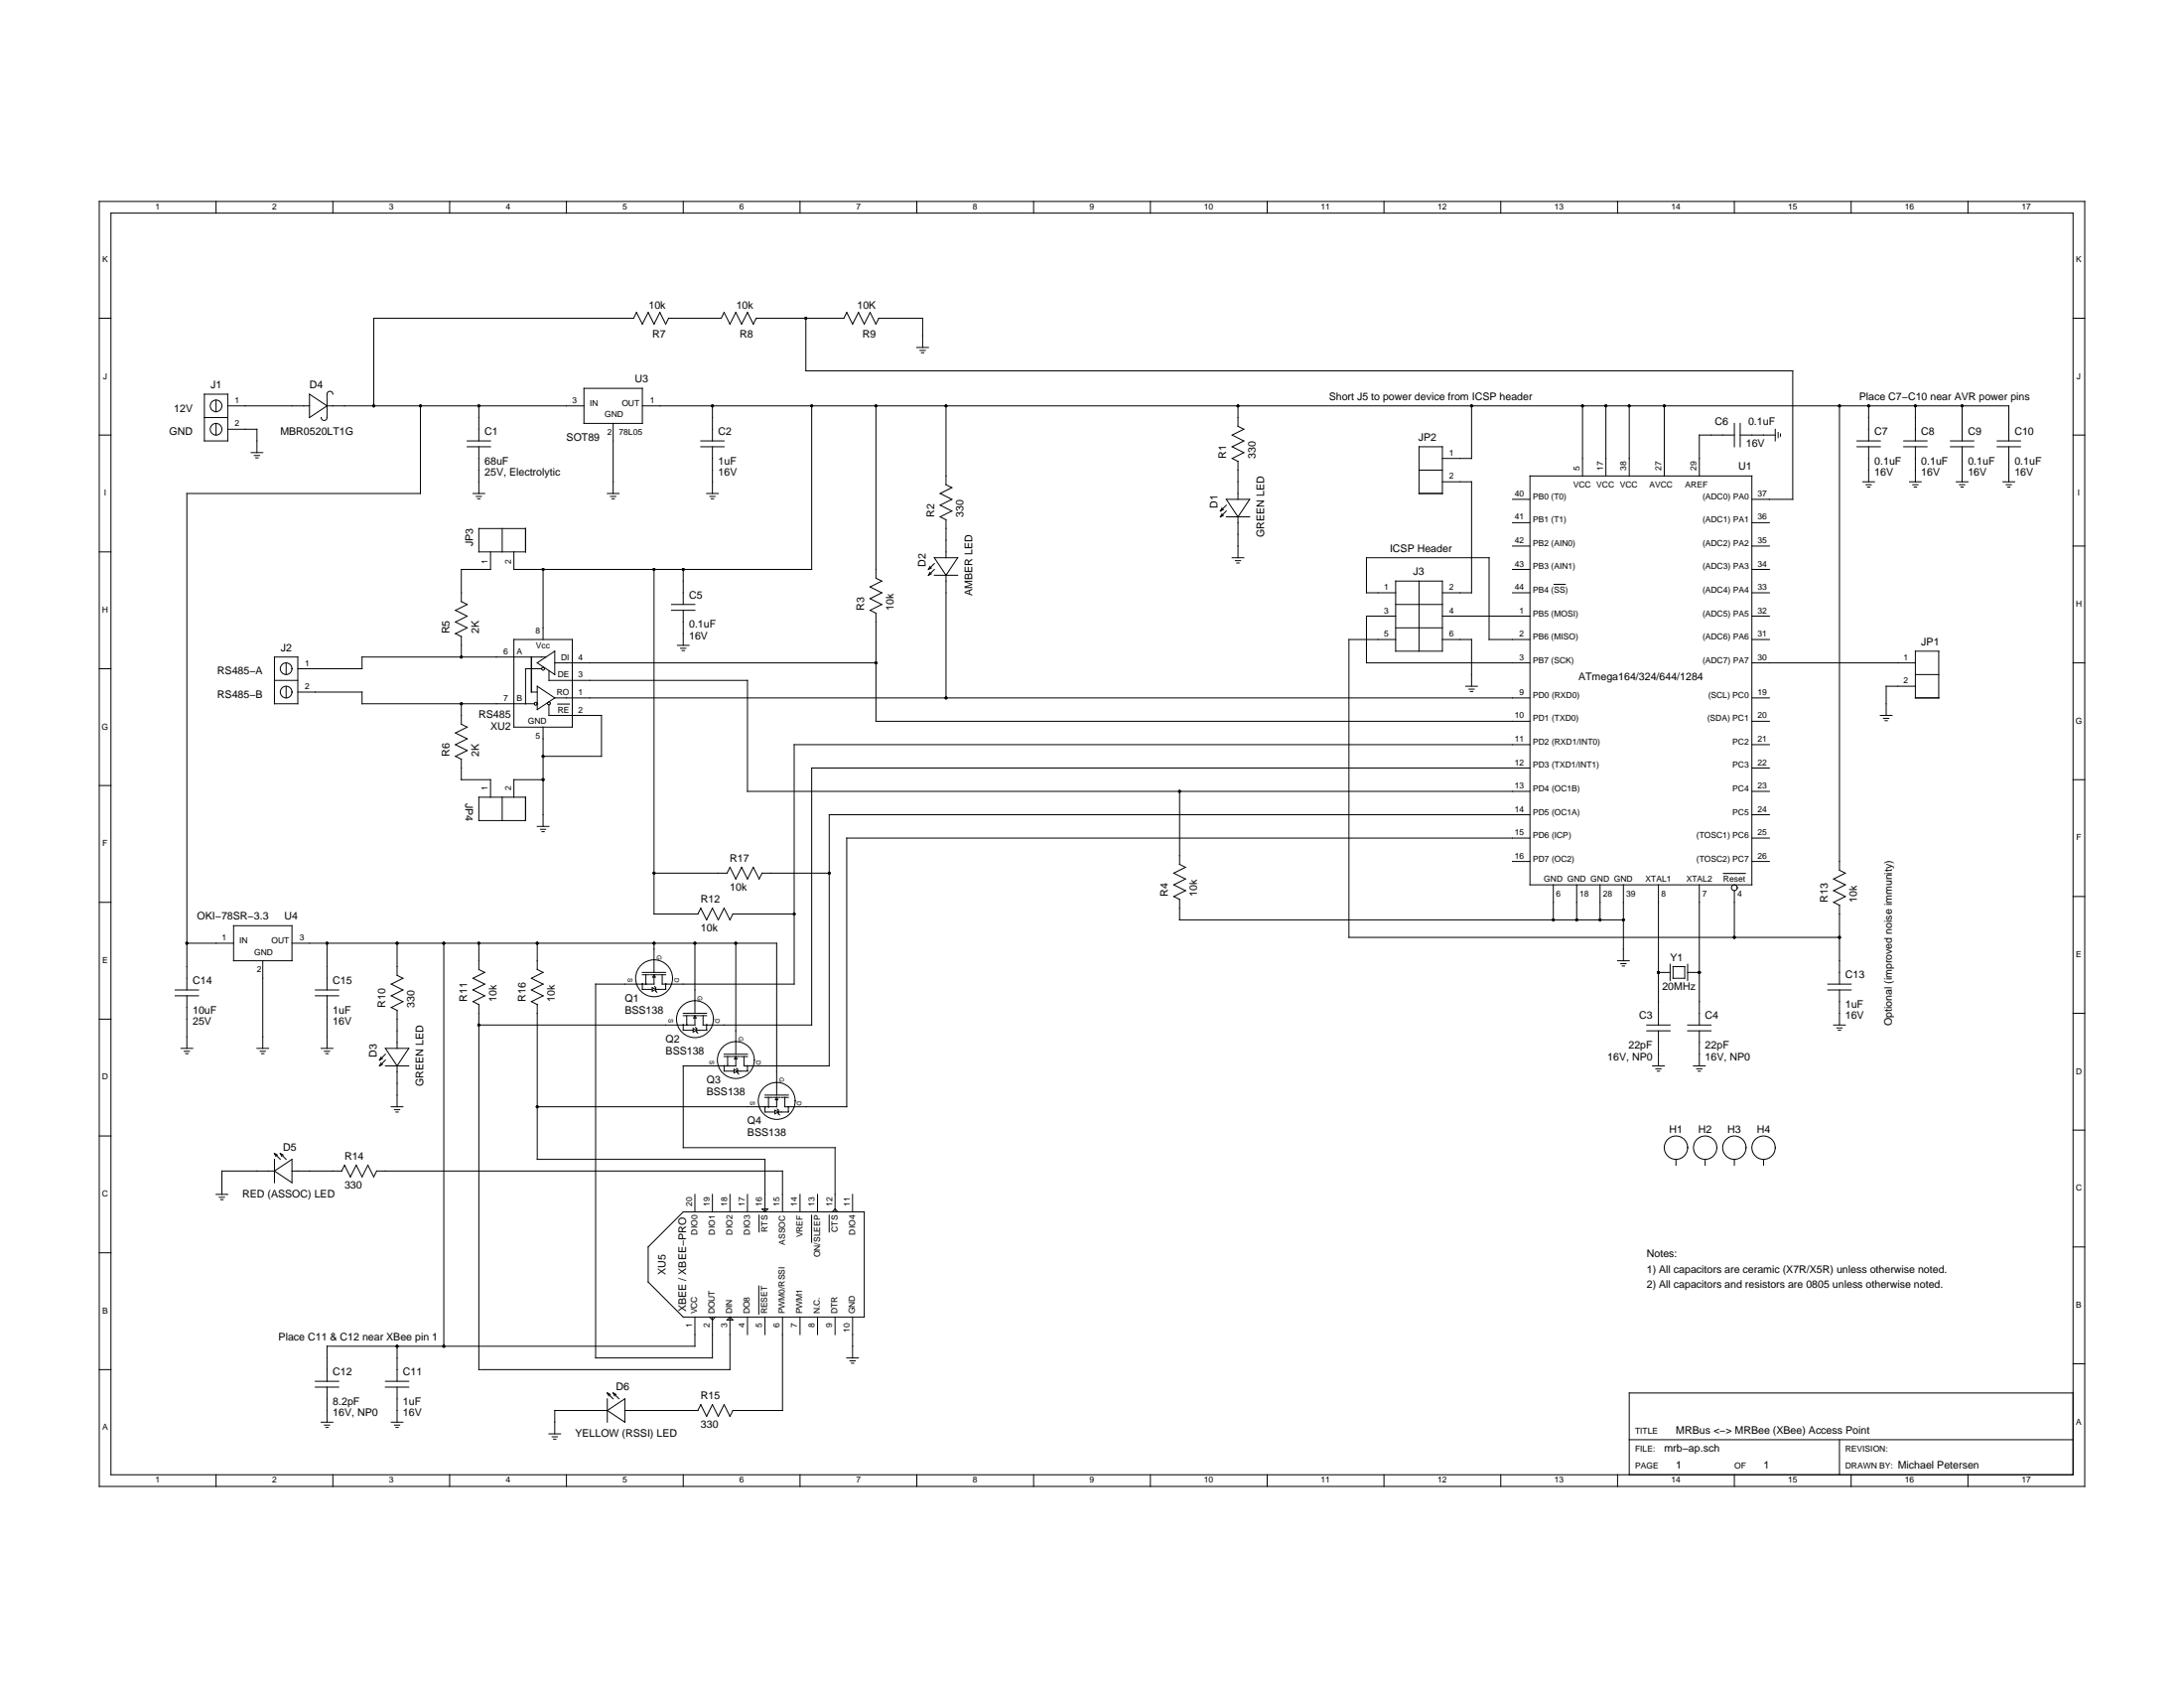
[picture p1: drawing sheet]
<svg xmlns="http://www.w3.org/2000/svg" width="279mm" height="216mm" viewBox="0 0 279 216" stroke-linecap="round" stroke-linejoin="round" font-family="sans-serif">
<g fill="none" stroke="#000" stroke-width=".13">
<path d="M12.7 25.8h254v164.3h-254zM14.2 27.3h251v161.3h-251zM27.6 25.8v1.5M42.6 25.8v1.5M57.5 25.8v1.5M72.5 25.8v1.5M87.4 25.8v1.5M102.3 25.8v1.5M117.3 25.8v1.5M132.2 25.8v1.5M147.2 25.8v1.5M162.1 25.8v1.5"/>
<path d="M177.1 25.8v1.5M192 25.8v1.5M206.9 25.8v1.5M221.9 25.8v1.5M236.8 25.8v1.5M251.8 25.8v1.5M12.7 40.7h1.5M12.7 55.6h1.5M26.1 50.4h3v6h-3zM26.1 53.4h3M27.6 51.2v1.5M27.6 54.2v1.4"/>
<path d="M29.1 51.9h10.5M29.1 54.9h3.8v3M32.1 57.9h1.5M32.5 58.3h.7M32.7 58.6h.3M39.6 50.4l2.2 1.5-2.2 1.5zM41.8 51.9h32.9M42.6 50.4a.37 .37 0 0 0-.4-.4 .37 .37 0 0 0-.4 .4v3a.37 .37 0 0 1-.3 .4 .37 .37 0 0 1-.4-.4M53.8 51.9v11.2h-29.9v63.5M59.8 56.4h3M59.8 57.1h3M61.3 51.9v4.5"/>
<path d="M61.3 57.1v6M74.7 49.7h7.5v4.5h-7.5zM78.4 54.2v8.9M82.2 51.9h174.8v4.5M89.6 56.4h3M89.6 57.1h3M91.1 51.9v4.5M91.1 57.1v6M103.1 40.7v6.7h126.2v16.5h-5.2M103.8 51.9v20.9h-38.1v-2.2M112.1 51.9v22.1l.7 .3-1.5 .8 1.5 .7-1.5 .8 1.5 .7-1.5 .8M117.3 44.4h1.5"/>
<path d="M117.7 44.8h.7M117.9 45.1h.3M118 44.4v-3.7h-5.6l-.3 .8-.8-1.5-.7 1.5-.8-1.5-.7 1.5-.8-1.5-.3 .7h-11.3l-.3 .8-.8-1.5-.7 1.5-.8-1.5-.7 1.5-.8-1.5-.3 .7h-6.8l-.3 .8-.8-1.5-.7 1.5-.8-1.5-.7 1.5-.8-1.5-.3 .7h-33.3v11.2M121 51.9v10.1l.8 .4-1.5 .7 1.5 .8-1.5 .7 1.5 .8-1.5 .7 .7 .4M158.4 51.9v2.6l.7 .4-1.5 .7 1.5 .8-1.5 .7 1.5 .8-1.5 .7 .8 .4M158.4 59v4.9M181.5 57.1h3v6h-3zM188.3 51.9v6.7h-3.8M202.5 51.9v9M205.4 51.9v9M208.4 51.9v9M212.9 51.9v9"/>
<path d="M221.9 54.2v2.9M221.9 55.6h-4.5v5.3M222.6 55.6h4.5M222.6 54.2v2.9M227.1 54.9v1.5M227.5 55.3v.7M227.8 55.5v.3M235.3 51.9v59.4l.8 .4-1.5 .7 1.5 .8-1.5 .7 1.5 .8-1.5 .7 .7 .4M237.6 56.4h3M237.6 57.1h3M239.1 51.9v4.5M239.1 57.1v4.5"/>
<path d="M243.5 56.4h3M243.5 57.1h3M245 51.9v4.5M245 57.1v4.5M249.5 56.4h3M249.5 57.1h3M251 51.9v4.5M251 57.1v4.5M255.5 56.4h3M255.5 57.1h3M257 57.1v4.5M265.2 40.7h1.5"/>
<path d="M265.2 55.6h1.5M12.7 70.6h1.5M60.5 63.1h1.5M60.9 63.5h.7M61.1 63.8h.3M61.3 67.6h5.9v3h-5.9zM62.8 70.6v2.2h-3.8v4.1l.8 .4-1.5 .8 1.5 .7-1.5 .8 1.5 .7-1.5 .7M64.2 67.6v3M69.5 72.8v9M77.7 63.1h1.5M78.1 63.5h.7M78.3 63.8h.3"/>
<path d="M83.7 72.8v44.1h5.6l.4-.7 .7 1.5 .7-1.5 .8 1.5 .7-1.5 .8 1.5 .4-.8h7.8M85.9 77.3h3M85.9 78.1h3M87.4 72.8v4.5M87.4 78.1v4.4M90.4 63.1h1.5M90.8 63.5h.7M91 63.8h.3M111.3 78.1l.8 .3v13.9h83.6M119 73.2l-.2 .4M119 72.5l-.2 .3M119.2 73.4l-.4 .2"/>
<path d="M119.2 72.6l-.4 .2M119.5 71.3h3l-1.5 2.3zM119.5 73.6h3M119.5 72.1l-.7 .7M119.5 72.8l-.7 .8M121 66.5v4.8M121 73.6v15.7M156.3 65.7l-.2 .4M156.3 65l-.2 .4M156.5 65.9l-.4 .2M156.5 65.2l-.4 .2M156.9 63.9h3l-1.5 2.2z"/>
<path d="M156.9 66.1h3M156.9 64.6l-.8 .8M156.9 65.4l-.8 .7M157.6 71.3h1.5M158 71.7h.7M158.2 72h.3M158.4 66.1v5.2M178.5 78.8h-3.7v6h20.9M178.5 75.8h-3.7v-4.5h15.7v10.5h5.2M178.5 74.3h6v9h-6zM178.5 77.3h6M181.5 74.3v9"/>
<path d="M181.5 60.1h3M184.5 78.8h11.2M184.5 61.6h3.8v14.2h-3.8M193.5 75.8h2.2M193.5 72.8h2.2M193.5 69.8h2.2M193.5 66.9h2.2M193.5 63.9h2.2M195.7 60.9h28.4v52.3h-28.4zM198.8 74.7h1.4M224.1 78.8h2.3M224.1 75.8h2.3"/>
<path d="M224.1 72.8h2.3M224.1 69.8h2.3M224.1 66.9h2.3M238.3 61.6h1.5M238.7 62h.7M238.9 62.3h.3M244.3 61.6h1.5M244.7 62h.7M244.9 62.3h.3M250.3 61.6h1.5M250.7 62h.6M250.9 62.3h.3"/>
<path d="M256.2 61.6h1.5M256.7 62h.6M256.8 62.3h.3M265.2 69.8h1.5M12.7 85.5h1.5M35.1 84h3v6h-3zM35.1 87h3M36.6 84.8v1.5M36.6 87.8v1.5M38.1 88.5h8.2v1.5h22.1M58.3 81l.7 .4v2.6M59 90v2.6l.8 .4-1.5 .7 1.5 .8-1.5 .7 1.5 .8-1.5 .7 .7 .4"/>
<path d="M59 97.1v2.6h3.8v2.3M65.7 81.8h7.5v11.2h-7.5zM68 84v4.5h.7M68.7 84.8l2.3-1.5v3zM68.7 87.8l2.3 1.5-2.3 1.5zM69.3 85.5h-2.1v4.5M69.5 99.7h-3.8v2.3M69.5 93v12.7M69.9 84h-23.6v1.5h-8.2M70.2 90.1v1.4h6.7v5.2h-7.4M70.2 85.8v1.2h25.4v14.2h100.1M71 84.8h41.1"/>
<path d="M71 89.3h124.7M71.3 90.1h1.5M86.7 82.5h1.5M87.1 82.9h.6M87.3 83.2h.3M178.5 81.8h-5.9v38.1h62.7M178.5 80.3h6M184.5 81.8h3.8v6M187.5 87.8h1.5M187.9 88.1h.7M188.1 88.4h.3M195.7 98.2h-91.9v32.9h-13.9v-1.2"/>
<path d="M195.7 95.2h-94.1v30.7h-16.9v-1.2M224.1 84.8h20.9M224.1 89.3h2.3M224.1 81.8h2.3M224.1 98.2h2.3M224.1 95.2h2.3M224.1 92.3h2.3M240.6 91.5h1.4M241 91.9h.6M241.2 92.2h.2M245 83.3h3v6h-3zM245 87.8h-3.7v3.7"/>
<path d="M245 86.3h3M265.2 84.8h1.5M265.2 99.7h1.5M12.7 100.5h1.5M12.7 115.4h1.5M29.9 118.4h7.5v4.5h-7.5zM61.3 102h5.9v3h-5.9zM64.2 102v3M68.7 105.7h1.5M69.1 106.1h.7M69.3 106.4h.3M83.7 111.7h9.3"/>
<path d="M93 111.7l.4-.8 .7 1.5 .8-1.5 .7 1.5 .8-1.5 .7 1.5 .4-.7h8.6M150.2 114.7l.7 .3v2.7h56.8M150.9 101.2v9.4l.8 .3-1.5 .8 1.5 .7-1.5 .8 1.5 .7-1.5 .8M193.5 110.2h2.2M195.7 107.2h-87.4v34.4h-7.9v-1.2M195.7 104.2h-89.6v32.1h-10.9v-1.2M198.7 113.2v4.5M201.7 113.2v4.5M204.7 113.2v4.5M207.7 113.2v9.7M212.2 113.2v17.9M217.4 113.2v17.9"/>
<path d="M220.5 111.7h2.8M221.9 113.9v6M224.1 110.2h2.3M224.1 107.2h2.3M224.1 104.2h2.3M224.1 101.2h2.3M235.3 115.8v10.1M265.2 114.7h1.5M12.7 130.4h1.5M22.4 126.6h3M22.4 127.4h3M23.2 134.1h1.5"/>
<path d="M23.6 134.5h.6M23.8 134.8h.3M23.9 127.4v6.7M23.9 120.6h6M32.9 134.1h1.5M33.3 134.5h.7M33.5 134.8h.3M33.6 122.9v11.2M37.4 120.6h62v19.5M40.3 126.6h3M40.3 127.4h3M41.1 134.1h1.5"/>
<path d="M41.5 134.5h.7M41.7 134.8h.3M41.8 120.6v6M41.8 127.4v6.7M48.7 136l-.1 .3M48.7 135.2l-.1 .4M48.9 136.1l-.3 .2M48.9 135.4l-.3 .2M49.3 136.3h3M49.3 134.1h3l-1.5 2.2zM49.3 134.8l-.7 .8M49.3 135.6l-.7 .7"/>
<path d="M50.1 128.9l.7 .3v4.9M50.8 120.6v4.2l.7 .3-1.4 .8 1.4 .7-1.4 .8 1.4 .7-1.4 .8M50.8 136.3v5.3M56.8 120.6v51.6M61.3 120.6v3.4l.7 .4-1.5 .7 1.5 .8-1.5 .7 1.5 .8-1.5 .7 .8 .4M61.3 128.5v46.7h32.1v-6.7M68.7 120.6v3.4l.8 .4-1.5 .7 1.5 .8-1.5 .7 1.5 .8-1.5 .7 .7 .4M68.7 128.5v19.8h29.2v6.7M82.2 124.4h3M82.2 124.7h.9M82.2 125.9v.6h1.2M82.6 124.7v1.2"/>
<path d="M83.2 124.7h.9M83.4 126.3l.5 .2-.5 .3zM83.7 120.6v3.8M83.7 125v.9h-7.5v47.8h14.9v-5.2M83.7 124.7l.1 .3h-.3zM83.7 126.2l.2 .1v.5l.1 .1M84.3 124.7h.9M85.2 125.9v.6h-1.3M87.4 131.1v.7h1.3M87.4 129.6h3M87.4 129.9h.9M87.9 129.9v1.2"/>
<path d="M88.5 129.9h.8M88.7 131.5l.4 .3-.4 .2zM88.9 130.2v.9h-27.6M88.9 120.6v9M88.9 129.9l.1 .3h-.2zM89 131.4l.1 .1v.5l.2 .1M89.5 129.9h.9M90.4 131.1v.7h-1.3M92.6 136.3v.7h1.3M92.6 134.8h3M92.6 135.1h.9M93.1 135.1v1.2"/>
<path d="M93.7 135.1h.9M93.9 136.8l.5 .2-.5 .2zM94.1 135.4v.9h-6.7v10.5h19.4v8.2M94.1 120.6v14.2M94.1 135.1l.2 .3h-.3zM94.2 136.6l.2 .2v.4l.1 .2M94.7 135.1h.9M95.6 136.3v.7h-1.2M206.9 122.9h1.5M207.3 123.3h.7M207.5 123.6h.3M210.7 131.1h3"/>
<path d="M210.7 131.8h3M211.4 136.3h1.5M211.8 136.7h.7M212 137h.3M212.2 131.8v4.5M212.2 124.4h1.5M213.7 123.3v2.1M214 123.6h1.5v1.5h-1.5zM215.9 124.4h1.5M215.9 123.3v2.1M215.9 131.1h3M215.9 131.8h3"/>
<path d="M216.6 136.3h1.5M217.1 136.7h.6M217.2 137h.3M217.4 131.8v4.5M233.8 125.9h3M233.8 126.6h3M234.6 131.1h1.5M235 131.5h.7M235.2 131.8h.3M235.3 126.6v4.5M265.2 129.6h1.5M12.7 145.3h1.5"/>
<path d="M27.6 152.8h1.5M28.1 153.1h.6M28.2 153.4h.3M35.1 149.8h-6.7v3M35.1 149.8l2.3-1.5v3zM35.1 148.3v3M35.1 147.5l.8 .8M35.1 147.5l.2 .4M35.1 147.5l.4 .2M35.9 147.5l.7 .8M35.9 147.5l.1 .4M35.9 147.5l.3 .2"/>
<path d="M37.4 149.8h6.3M43.7 149.8l.4-.8 .7 1.5 .8-1.5 .7 1.5 .8-1.5 .7 1.5 .4-.7h51.9v5.2M50.1 141.6h1.4M50.5 141.9h.6M50.7 142.2h.2M87.4 155h23.2v13.5h-23.2l-4.5-4.5v-4.5zM88.9 152.8v2.2M91.1 152.8v2.2M93.4 152.8v2.2M95.6 152.8v2.2M97.1 155.4v2.2M97.5 154.6h.7l-.3 .4z"/>
<path d="M97.9 141.6v.6h1.2M97.9 140.1h3M97.9 140.4h.9M98.3 140.4v1.2M98.9 140.4h.9M99.1 142l.5 .2-.5 .3zM99.4 140.7v.9h-30.7M99.4 140.4l.1 .3h-.3zM99.4 141.9l.2 .1v.5l.1 .1M100 140.4h.9M100.9 141.6v.6h-1.3M102.3 152.8v2.2"/>
<path d="M103.8 155.4v3.5M104.6 152.8v2.2M106.1 155.4v2.2M106.5 155l.3-.4 .4 .4M109.1 152.8v2.2M214.4 148.3v.7M218.1 148.3v.7M221.9 148.3v.7M225.6 148.3v.7M265.2 144.5h1.5M265.2 159.5h1.5M12.7 175.2h1.5"/>
<path d="M12.7 160.2h1.5M40.3 176.7h3M40.3 177.4h3M41.8 177.4v4.5M49.3 176.7h3M49.3 177.4h3M50.8 172.2v4.5M50.8 177.4v4.5M77.7 178.9v3M77.7 178.2l.7 .7M77.7 178.2l.2 .3M77.7 178.2l.4 .2"/>
<path d="M78.4 178.2l.8 .7M78.4 178.2l.2 .3M78.4 178.2l.4 .2M88.9 168.5v3.7h-47.1v4.5M90.8 168.5l.3 .3 .4-.3M93 168.8l.4-.3 .4 .3zM95.6 168.5v2.2M97.1 164.5v3.6M97.9 168.5v2.2M100.1 168.5v11.9h-6.3l-.4 .8-.8-1.5-.7 1.5-.8-1.5-.7 1.5-.8-1.5-.3 .7h-9.4M102.3 168.5v2.2M104.6 168.5v2.2"/>
<path d="M106.8 168.5v2.2M108.3 173.7h1.5M108.7 174.1h.7M108.9 174.4h.3M109.1 168.5v5.2M265.2 178.2h-56.8v10.4M265.2 174.4h1.5M27.6 188.6v1.5M41.1 181.9h1.5M41.5 182.3h.7M41.7 182.6h.3M42.6 188.6v1.5"/>
<path d="M50.1 181.9h1.4M50.5 182.3h.6M50.7 182.6h.2M57.5 188.6v1.5M70.2 183.4h1.5M70.6 183.8h.7M70.8 184.1h.3M72.5 188.6v1.5M77.7 180.4h-6.7v3M77.7 180.4l2.2-1.5v3zM87.4 188.6v1.5M102.3 188.6v1.5"/>
<path d="M117.3 188.6v1.5M132.2 188.6v1.5M147.2 188.6v1.5M162.1 188.6v1.5M177.1 188.6v1.5M192 188.6v1.5M206.9 188.6v1.5M208.4 184.1h56.8M221.9 188.6v1.5M235.3 184.1v4.5M236.8 188.6v1.5M251.8 188.6v1.5"/>
<circle cx="27.6" cy="51.9" r=".75"/>
<circle cx="27.6" cy="54.9" r=".75"/>
<circle cx="36.6" cy="85.5" r=".75"/>
<circle cx="36.6" cy="88.5" r=".75"/>
<circle cx="68.5" cy="90" r=".19"/>
<circle cx="69.5" cy="85.5" r=".19"/>
<circle cx="70.2" cy="90" r=".19"/>
<circle cx="221.9" cy="113.5" r=".37"/>
<circle cx="82.2" cy="125.9" r=".04"/>
<circle cx="82.6" cy="125.9" r=".04"/>
<circle cx="83.7" cy="125.1" r="2.36"/>
<circle cx="85.2" cy="125.9" r=".04"/>
<circle cx="87.4" cy="131.1" r=".04"/>
<circle cx="87.9" cy="131.1" r=".04"/>
<circle cx="88.9" cy="130.4" r="2.36"/>
<circle cx="90.4" cy="131.1" r=".04"/>
<circle cx="92.6" cy="136.3" r=".04"/>
<circle cx="93.1" cy="136.3" r=".04"/>
<circle cx="94.1" cy="135.6" r="2.36"/>
<circle cx="95.6" cy="136.3" r=".04"/>
<circle cx="97.9" cy="141.6" r=".04"/>
<circle cx="98.3" cy="141.6" r=".04"/>
<circle cx="99.4" cy="140.8" r="2.36"/>
<circle cx="100.9" cy="141.6" r=".04"/>
<circle cx="214.4" cy="146.8" r="1.49"/>
<circle cx="218.1" cy="146.8" r="1.49"/>
<circle cx="221.9" cy="146.8" r="1.49"/>
<circle cx="225.6" cy="146.8" r="1.49"/>
</g>
<g fill="#000">
<circle cx="47.8" cy="51.9" r=".19"/>
<circle cx="53.8" cy="51.9" r=".19"/>
<circle cx="61.3" cy="51.9" r=".19"/>
<circle cx="91.1" cy="51.9" r=".19"/>
<circle cx="103.1" cy="40.7" r=".19"/>
<circle cx="103.8" cy="51.9" r=".19"/>
<circle cx="112.1" cy="51.9" r=".19"/>
<circle cx="121" cy="51.9" r=".19"/>
<circle cx="158.4" cy="51.9" r=".19"/>
<circle cx="188.3" cy="51.9" r=".19"/>
<circle cx="202.5" cy="51.9" r=".19"/>
<circle cx="205.4" cy="51.9" r=".19"/>
<circle cx="208.4" cy="51.9" r=".19"/>
<circle cx="212.9" cy="51.9" r=".19"/>
<circle cx="235.3" cy="51.9" r=".19"/>
<circle cx="239.1" cy="51.9" r=".19"/>
<circle cx="245" cy="51.9" r=".19"/>
<circle cx="251" cy="51.9" r=".19"/>
<circle cx="69.5" cy="72.8" r=".19"/>
<circle cx="83.7" cy="72.8" r=".19"/>
<circle cx="87.4" cy="72.8" r=".19"/>
<circle cx="59" cy="90" r=".19"/>
<circle cx="59" cy="84" r=".19"/>
<circle cx="69.5" cy="96.7" r=".19"/>
<circle cx="69.5" cy="99.7" r=".19"/>
<circle cx="112.1" cy="84.8" r=".19"/>
<circle cx="121" cy="89.3" r=".19"/>
<circle cx="83.7" cy="111.7" r=".19"/>
<circle cx="101.6" cy="116.9" r=".19"/>
<circle cx="106.1" cy="111.7" r=".19"/>
<circle cx="150.9" cy="101.2" r=".19"/>
<circle cx="198.7" cy="117.7" r=".19"/>
<circle cx="201.7" cy="117.7" r=".19"/>
<circle cx="204.7" cy="117.7" r=".19"/>
<circle cx="207.7" cy="117.7" r=".19"/>
<circle cx="221.9" cy="119.9" r=".19"/>
<circle cx="235.3" cy="119.9" r=".19"/>
<circle cx="23.9" cy="120.6" r=".19"/>
<circle cx="41.8" cy="120.6" r=".19"/>
<circle cx="50.8" cy="120.6" r=".19"/>
<circle cx="56.8" cy="120.6" r=".19"/>
<circle cx="61.3" cy="120.6" r=".19"/>
<circle cx="61.3" cy="131.1" r=".19"/>
<circle cx="68.7" cy="120.6" r=".19"/>
<circle cx="82.2" cy="125.9" r=".04"/>
<circle cx="82.6" cy="125.9" r=".04"/>
<circle cx="83.7" cy="120.6" r=".19"/>
<circle cx="85.2" cy="125.9" r=".04"/>
<circle cx="87.4" cy="131.1" r=".04"/>
<circle cx="87.9" cy="131.1" r=".04"/>
<circle cx="88.9" cy="120.6" r=".19"/>
<circle cx="90.4" cy="131.1" r=".04"/>
<circle cx="92.6" cy="136.3" r=".04"/>
<circle cx="93.1" cy="136.3" r=".04"/>
<circle cx="94.1" cy="120.6" r=".19"/>
<circle cx="95.6" cy="136.3" r=".04"/>
<circle cx="212.2" cy="124.4" r=".19"/>
<circle cx="217.4" cy="124.4" r=".19"/>
<circle cx="68.7" cy="141.6" r=".19"/>
<circle cx="97.9" cy="141.6" r=".04"/>
<circle cx="98.3" cy="141.6" r=".04"/>
<circle cx="100.9" cy="141.6" r=".04"/>
<circle cx="50.8" cy="172.2" r=".19"/>
<circle cx="56.8" cy="172.2" r=".19"/>
</g>
<g font-size="1.3">
<text x="83" y="39.5">10k</text>
<text x="94.2" y="39.5">10k</text>
<text x="109.7" y="39.5">10K</text>
<text x="83.4" y="43.2">R7</text>
<text x="94.6" y="43.2">R8</text>
<text x="110.3" y="43.2">R9</text>
<text x="22.3" y="52.7">12V</text>
<text x="27" y="49.7">J1</text>
<text x="39.6" y="49.7">D4</text>
<text x="81.2" y="48.9">U3</text>
<text x="170" y="51.2">Short J5 to power device from ICSP header</text>
<text x="237.8" y="51.2">Place C7−C10 near AVR power pins</text>
<text x="21.7" y="55.6">GND</text>
<text x="35.9" y="55.6">MBR0520LT1G</text>
<text x="62" y="55.6">C1</text>
<text x="62" y="59.4">68uF</text>
<text x="72.5" y="56.4">SOT89</text>
<text x="91.9" y="55.6">C2</text>
<text x="91.9" y="59.4">1uF</text>
<text x="156.9" y="58.6" transform="rotate(-90 156.9 58.6)">R1</text>
<text x="160.6" y="58.6" transform="rotate(-90 160.6 58.6)">330</text>
<text x="181.5" y="56.4">JP2</text>
<text x="219.4" y="54.4">C6</text>
<text x="223.4" y="57.1">16V</text>
<text x="223.7" y="54.4">0.1uF</text>
<text x="239.8" y="55.6">C7</text>
<text x="239.8" y="59.4">0.1uF</text>
<text x="245.8" y="55.6">C8</text>
<text x="245.8" y="59.4">0.1uF</text>
<text x="251.8" y="55.6">C9</text>
<text x="251.8" y="59.4">0.1uF</text>
<text x="257.7" y="55.6">C10</text>
<text x="257.7" y="59.4">0.1uF</text>
<text x="62" y="60.9">25V, Electrolytic</text>
<text x="91.9" y="60.9">16V</text>
<text x="155.8" y="65" transform="rotate(-90 155.8 65)">D1</text>
<text x="222.4" y="60.1">U1</text>
<text x="239.8" y="60.9">16V</text>
<text x="245.8" y="60.9">16V</text>
<text x="251.8" y="60.9">16V</text>
<text x="257.7" y="60.9">16V</text>
<text x="60.5" y="69.8" transform="rotate(-90 60.5 69.8)">JP3</text>
<text x="119.5" y="66.1" transform="rotate(-90 119.5 66.1)">R2</text>
<text x="123.3" y="66.1" transform="rotate(-90 123.3 66.1)">330</text>
<text x="161.7" y="68.7" transform="rotate(-90 161.7 68.7)">GREEN LED</text>
<text x="177.8" y="70.6">ICSP Header</text>
<text x="88.2" y="76.6">C5</text>
<text x="118.4" y="72.5" transform="rotate(-90 118.4 72.5)">D2</text>
<text x="124.4" y="76.2" transform="rotate(-90 124.4 76.2)">AMBER LED</text>
<text x="180.8" y="73.6">J3</text>
<text x="35.9" y="83.3">J2</text>
<text x="57.5" y="81" transform="rotate(-90 57.5 81)">R5</text>
<text x="61.3" y="81" transform="rotate(-90 61.3 81)">2K</text>
<text x="88.2" y="80.3">0.1uF</text>
<text x="88.2" y="81.8">16V</text>
<text x="110.6" y="78.1" transform="rotate(-90 110.6 78.1)">R3</text>
<text x="114.3" y="78.1" transform="rotate(-90 114.3 78.1)">10k</text>
<text x="245.8" y="82.5">JP1</text>
<text x="27.8" y="86.3">RS485−A</text>
<text x="27.8" y="89.3">RS485−B</text>
<text x="201.9" y="87">ATmega164/324/644/1284</text>
<text x="61.2" y="91.9">RS485</text>
<text x="62.7" y="93.4">XU2</text>
<text x="57.5" y="96.7" transform="rotate(-90 57.5 96.7)">R6</text>
<text x="61.3" y="96.7" transform="rotate(-90 61.3 96.7)">2K</text>
<text x="59.5" y="102.7" transform="rotate(90 59.5 102.7)">JP4</text>
<text x="93.4" y="110.2">R17</text>
<text x="93.4" y="113.9">10k</text>
<text x="25.2" y="117.7">OKI−78SR−3.3</text>
<text x="36.4" y="117.7">U4</text>
<text x="89.6" y="115.4">R12</text>
<text x="89.6" y="119.1">10k</text>
<text x="149.4" y="114.7" transform="rotate(-90 149.4 114.7)">R4</text>
<text x="153.1" y="114.7" transform="rotate(-90 153.1 114.7)">10k</text>
<text x="233.8" y="115.4" transform="rotate(-90 233.8 115.4)">R13</text>
<text x="237.6" y="115.4" transform="rotate(-90 237.6 115.4)">10k</text>
<text x="24.7" y="125.9">C14</text>
<text x="42.6" y="125.9">C15</text>
<text x="213.7" y="122.9">Y1</text>
<text x="236.1" y="125.1">C13</text>
<text x="24.7" y="129.6">10uF</text>
<text x="24.7" y="131.1">25V</text>
<text x="42.6" y="129.6">1uF</text>
<text x="42.6" y="131.1">16V</text>
<text x="49.3" y="128.9" transform="rotate(-90 49.3 128.9)">R10</text>
<text x="53" y="128.9" transform="rotate(-90 53 128.9)">330</text>
<text x="59.8" y="128.1" transform="rotate(-90 59.8 128.1)">R11</text>
<text x="63.5" y="128.1" transform="rotate(-90 63.5 128.1)">10k</text>
<text x="67.2" y="128.1" transform="rotate(-90 67.2 128.1)">R16</text>
<text x="71" y="128.1" transform="rotate(-90 71 128.1)">10k</text>
<text x="79.9" y="128.1">Q1</text>
<text x="79.9" y="129.6">BSS138</text>
<text x="209.7" y="130.4">C3</text>
<text x="212.6" y="126.6">20MHz</text>
<text x="218.1" y="130.4">C4</text>
<text x="236.1" y="128.9">1uF</text>
<text x="236.1" y="130.4">16V</text>
<text x="242" y="131.2" transform="rotate(-90 242 131.2)">Optional (improved noise immunity)</text>
<text x="48.2" y="135.2" transform="rotate(-90 48.2 135.2)">D3</text>
<text x="85.2" y="133.3">Q2</text>
<text x="85.2" y="134.8">BSS138</text>
<text x="205.6" y="135.6">16V, NP0</text>
<text x="208.3" y="134.1">22pF</text>
<text x="218.1" y="134.1">22pF</text>
<text x="218.1" y="135.6">16V, NP0</text>
<text x="54.2" y="138.9" transform="rotate(-90 54.2 138.9)">GREEN LED</text>
<text x="90.4" y="138.6">Q3</text>
<text x="90.4" y="140.1">BSS138</text>
<text x="95.6" y="143.8">Q4</text>
<text x="36.2" y="147.2">D5</text>
<text x="44.1" y="148.3">R14</text>
<text x="95.6" y="145.3">BSS138</text>
<text x="213.5" y="144.9">H1</text>
<text x="217.3" y="144.9">H2</text>
<text x="221" y="144.9">H3</text>
<text x="224.8" y="144.9">H4</text>
<text x="31" y="153.1">RED (ASSOC) LED</text>
<text x="44.1" y="152">330</text>
<text x="210.7" y="160.8">Notes:</text>
<text x="85.2" y="163" transform="rotate(-90 85.2 163)">XU5</text>
<text x="87.8" y="167.7" transform="rotate(-90 87.8 167.7)">XBEE / XBEE−PRO</text>
<text x="210.7" y="162.8">1) All capacitors are ceramic (X7R/X5R) unless otherwise noted.</text>
<text x="210.7" y="164.7">2) All capacitors and resistors are 0805 unless otherwise noted.</text>
<text x="35.6" y="171.4">Place C11 &amp; C12 near XBee pin 1</text>
<text x="42.6" y="175.9">C12</text>
<text x="42.6" y="179.7">8.2pF</text>
<text x="51.5" y="175.9">C11</text>
<text x="51.5" y="179.7">1uF</text>
<text x="78.8" y="177.8">D6</text>
<text x="89.6" y="178.9">R15</text>
<text x="42.6" y="181.2">16V, NP0</text>
<text x="51.5" y="181.2">16V</text>
<text x="73.6" y="183.8">YELLOW (RSSI) LED</text>
<text x="89.6" y="182.6">330</text>
<text x="212.9" y="185.6">mrb−ap.sch</text>
<text x="214.4" y="183.4">MRBus &lt;−&gt; MRBee (XBee) Access Point</text>
<text x="214.4" y="187.9">1</text>
<text x="225.6" y="187.9">1</text>
<text x="242.8" y="187.9">Michael Petersen</text>
</g>
<g font-size="1.1">
<text x="19.9" y="26.8">1</text>
<text x="34.8" y="26.8">2</text>
<text x="49.8" y="26.8">3</text>
<text x="64.7" y="26.8">4</text>
<text x="79.6" y="26.8">5</text>
<text x="94.6" y="26.8">6</text>
<text x="109.5" y="26.8">7</text>
<text x="124.5" y="26.8">8</text>
<text x="139.4" y="26.8">9</text>
<text x="154" y="26.8">10</text>
<text x="169" y="26.8">11</text>
<text x="183.9" y="26.8">12</text>
<text x="198.9" y="26.8">13</text>
<text x="213.8" y="26.8">14</text>
<text x="228.7" y="26.8">15</text>
<text x="243.7" y="26.8">16</text>
<text x="258.6" y="26.8">17</text>
<text x="13.1" y="33.5">K</text>
<text x="265.6" y="33.5">K</text>
<text x="13.2" y="48.5">J</text>
<text x="30" y="51.5">1</text>
<text x="73.2" y="51.5">3</text>
<text x="75.5" y="51.9">IN</text>
<text x="77.4" y="53.4">GND</text>
<text x="79.5" y="51.9">OUT</text>
<text x="83.1" y="51.5">1</text>
<text x="265.7" y="48.5">J</text>
<text x="30" y="54.5">2</text>
<text x="77.7" y="55.6">2</text>
<text x="79.2" y="55.6">78L05</text>
<text x="185.4" y="58.3">1</text>
<text x="13.3" y="63.4">I</text>
<text x="185.4" y="61.3">2</text>
<text x="193.8" y="63.5">40</text>
<text x="196.1" y="63.9">PB0 (T0)</text>
<text x="201.3" y="62.4">VCC VCC VCC</text>
<text x="202.1" y="60.2" transform="rotate(-90 202.1 60.2)">5</text>
<text x="205.1" y="60.2" transform="rotate(-90 205.1 60.2)">17</text>
<text x="208.1" y="60.2" transform="rotate(-90 208.1 60.2)">38</text>
<text x="211" y="62.4">AVCC</text>
<text x="212.5" y="60.2" transform="rotate(-90 212.5 60.2)">27</text>
<text x="215.6" y="62.4">AREF</text>
<text x="217" y="60.2" transform="rotate(-90 217 60.2)">29</text>
<text x="217.8" y="63.9">(ADC0) PA0</text>
<text x="224.9" y="63.5">37</text>
<text x="265.8" y="63.4">I</text>
<text x="193.8" y="69.5">42</text>
<text x="193.8" y="66.5">41</text>
<text x="196.1" y="69.8">PB2 (AIN0)</text>
<text x="196.1" y="66.9">PB1 (T1)</text>
<text x="217.8" y="69.8">(ADC2) PA2</text>
<text x="217.8" y="66.9">(ADC1) PA1</text>
<text x="224.9" y="69.5">35</text>
<text x="224.9" y="66.5">36</text>
<text x="62.4" y="72.1" transform="rotate(-90 62.4 72.1)">1</text>
<text x="65.4" y="72.1" transform="rotate(-90 65.4 72.1)">2</text>
<text x="177.1" y="75.4">1</text>
<text x="185.4" y="75.4">2</text>
<text x="193.8" y="75.4">44</text>
<text x="193.8" y="72.5">43</text>
<text x="196.1" y="72.8">PB3 (AIN1)</text>
<text x="196.1" y="75.8">PB4 (SS)</text>
<text x="217.8" y="75.8">(ADC4) PA4</text>
<text x="217.8" y="72.8">(ADC3) PA3</text>
<text x="224.9" y="75.4">33</text>
<text x="224.9" y="72.5">34</text>
<text x="265.6" y="77.6">H</text>
<text x="13.1" y="78.3">H</text>
<text x="64.4" y="83.7">6</text>
<text x="66.1" y="83.7">A</text>
<text x="68.5" y="81">8</text>
<text x="68.6" y="83">Vcc</text>
<text x="177.1" y="78.4">3</text>
<text x="177.1" y="81.4">5</text>
<text x="185.4" y="78.4">4</text>
<text x="185.4" y="81.4">6</text>
<text x="194.4" y="81.4">2</text>
<text x="194.4" y="78.4">1</text>
<text x="196.1" y="81.8">PB6 (MISO)</text>
<text x="196.1" y="78.8">PB5 (MOSI)</text>
<text x="217.8" y="81.8">(ADC6) PA6</text>
<text x="217.8" y="78.8">(ADC5) PA5</text>
<text x="224.9" y="81.4">31</text>
<text x="224.9" y="78.4">32</text>
<text x="39" y="85.2">1</text>
<text x="39" y="88.1">2</text>
<text x="64.4" y="89.6">7</text>
<text x="66.1" y="89.6">B</text>
<text x="71.2" y="88.9">RO</text>
<text x="71.3" y="86.7">DE</text>
<text x="71.8" y="84.4">DI</text>
<text x="74" y="88.9">1</text>
<text x="74" y="86.7">3</text>
<text x="74" y="84.4">4</text>
<text x="194.4" y="88.9">9</text>
<text x="194.4" y="84.4">3</text>
<text x="196.1" y="89.3">PD0 (RXD0)</text>
<text x="196.1" y="84.8">PB7 (SCK)</text>
<text x="217.8" y="84.8">(ADC7) PA7</text>
<text x="218.5" y="89.3">(SCL) PC0</text>
<text x="224.9" y="88.9">19</text>
<text x="224.9" y="84.4">30</text>
<text x="243.5" y="84.4">1</text>
<text x="243.5" y="87.4">2</text>
<text x="13" y="93.3">G</text>
<text x="67.5" y="92.6">GND</text>
<text x="68.5" y="94.5">5</text>
<text x="71.3" y="91.1">RE</text>
<text x="74" y="91.1">2</text>
<text x="193.8" y="94.9">11</text>
<text x="193.8" y="91.9">10</text>
<text x="196.1" y="95.2">PD2 (RXD1/INT0)</text>
<text x="196.1" y="92.3">PD1 (TXD0)</text>
<text x="218.4" y="92.3">(SDA) PC1</text>
<text x="221.6" y="95.2">PC2</text>
<text x="224.9" y="94.9">21</text>
<text x="224.9" y="91.9">20</text>
<text x="265.5" y="92.5">G</text>
<text x="62.4" y="101.1" transform="rotate(-90 62.4 101.1)">1</text>
<text x="65.4" y="101.1" transform="rotate(-90 65.4 101.1)">2</text>
<text x="193.8" y="100.8">13</text>
<text x="193.8" y="97.9">12</text>
<text x="196.1" y="101.2">PD4 (OC1B)</text>
<text x="196.1" y="98.2">PD3 (TXD1/INT1)</text>
<text x="221.6" y="101.2">PC4</text>
<text x="221.6" y="98.2">PC3</text>
<text x="224.9" y="100.8">23</text>
<text x="224.9" y="97.9">22</text>
<text x="193.8" y="106.8">15</text>
<text x="193.8" y="103.8">14</text>
<text x="196.1" y="107.2">PD6 (ICP)</text>
<text x="196.1" y="104.2">PD5 (OC1A)</text>
<text x="217" y="107.2">(TOSC1) PC6</text>
<text x="221.6" y="104.2">PC5</text>
<text x="224.9" y="106.8">25</text>
<text x="224.9" y="103.8">24</text>
<text x="265.6" y="107.5">F</text>
<text x="13.1" y="108.2">F</text>
<text x="193.8" y="109.8">16</text>
<text x="196.1" y="110.2">PD7 (OC2)</text>
<text x="197.5" y="112.8">GND GND GND GND</text>
<text x="210.5" y="112.8">XTAL1</text>
<text x="215.7" y="112.8">XTAL2</text>
<text x="217" y="110.2">(TOSC2) PC7</text>
<text x="220.5" y="112.8">Reset</text>
<text x="224.9" y="109.8">26</text>
<text x="199.1" y="114.7">6</text>
<text x="202.1" y="114.7">18</text>
<text x="205.1" y="114.7">28</text>
<text x="208.1" y="114.7">39</text>
<text x="212.5" y="114.7">8</text>
<text x="217.8" y="114.7">7</text>
<text x="222.3" y="114.7">4</text>
<text x="13.1" y="123.2">E</text>
<text x="28.4" y="120.3">1</text>
<text x="30.6" y="120.6">IN</text>
<text x="32.5" y="122.1">GND</text>
<text x="32.9" y="124.4">2</text>
<text x="34.7" y="120.6">OUT</text>
<text x="38.3" y="120.3">3</text>
<text x="265.6" y="122.4">E</text>
<text x="265.6" y="137.4">D</text>
<text x="13.1" y="138.1">D</text>
<text x="13.1" y="153.1">C</text>
<text x="88.5" y="154.3" transform="rotate(-90 88.5 154.3)">20</text>
<text x="90.8" y="154.3" transform="rotate(-90 90.8 154.3)">19</text>
<text x="93" y="154.3" transform="rotate(-90 93 154.3)">18</text>
<text x="95.2" y="154.3" transform="rotate(-90 95.2 154.3)">17</text>
<text x="97.5" y="154.3" transform="rotate(-90 97.5 154.3)">16</text>
<text x="99.7" y="154.3" transform="rotate(-90 99.7 154.3)">15</text>
<text x="102" y="154.3" transform="rotate(-90 102 154.3)">14</text>
<text x="104.2" y="154.3" transform="rotate(-90 104.2 154.3)">13</text>
<text x="106.5" y="154.3" transform="rotate(-90 106.5 154.3)">12</text>
<text x="108.7" y="154.3" transform="rotate(-90 108.7 154.3)">11</text>
<text x="265.6" y="152.3">C</text>
<text x="89.2" y="157.9" transform="rotate(-90 89.2 157.9)">DIO0</text>
<text x="91.5" y="157.9" transform="rotate(-90 91.5 157.9)">DIO1</text>
<text x="93.7" y="157.9" transform="rotate(-90 93.7 157.9)">DIO2</text>
<text x="95.9" y="157.9" transform="rotate(-90 95.9 157.9)">DIO3</text>
<text x="98.2" y="157.6" transform="rotate(-90 98.2 157.6)">RTS</text>
<text x="100.4" y="159.2" transform="rotate(-90 100.4 159.2)">ASSOC</text>
<text x="102.7" y="158.3" transform="rotate(-90 102.7 158.3)">VREF</text>
<text x="104.9" y="160.8" transform="rotate(-90 104.9 160.8)">ON/SLEEP</text>
<text x="107.2" y="157.6" transform="rotate(-90 107.2 157.6)">CTS</text>
<text x="109.4" y="157.9" transform="rotate(-90 109.4 157.9)">DIO4</text>
<text x="13.1" y="168">B</text>
<text x="265.6" y="167.2">B</text>
<text x="88.5" y="169.8" transform="rotate(-90 88.5 169.8)">1</text>
<text x="89.2" y="168.1" transform="rotate(-90 89.2 168.1)">VCC</text>
<text x="90.8" y="169.8" transform="rotate(-90 90.8 169.8)">2</text>
<text x="91.4" y="168.1" transform="rotate(-90 91.4 168.1)">DOUT</text>
<text x="93" y="169.8" transform="rotate(-90 93 169.8)">3</text>
<text x="93.7" y="168.1" transform="rotate(-90 93.7 168.1)">DIN</text>
<text x="95.2" y="169.8" transform="rotate(-90 95.2 169.8)">4</text>
<text x="95.9" y="168.1" transform="rotate(-90 95.9 168.1)">DO8</text>
<text x="97.5" y="169.8" transform="rotate(-90 97.5 169.8)">5</text>
<text x="98.2" y="168.1" transform="rotate(-90 98.2 168.1)">RESET</text>
<text x="99.7" y="169.8" transform="rotate(-90 99.7 169.8)">6</text>
<text x="100.4" y="168.1" transform="rotate(-90 100.4 168.1)">PWM0/RSSI</text>
<text x="102" y="169.8" transform="rotate(-90 102 169.8)">7</text>
<text x="102.6" y="168.1" transform="rotate(-90 102.6 168.1)">PWM1</text>
<text x="104.2" y="169.8" transform="rotate(-90 104.2 169.8)">8</text>
<text x="104.9" y="168.1" transform="rotate(-90 104.9 168.1)">N.C.</text>
<text x="106.5" y="169.8" transform="rotate(-90 106.5 169.8)">9</text>
<text x="107.1" y="168.1" transform="rotate(-90 107.1 168.1)">DTR</text>
<text x="108.7" y="170.4" transform="rotate(-90 108.7 170.4)">10</text>
<text x="109.4" y="168.1" transform="rotate(-90 109.4 168.1)">GND</text>
<text x="13.1" y="182.9">A</text>
<text x="209.2" y="185.6">FILE:</text>
<text x="209.2" y="183.4">TITLE</text>
<text x="236.1" y="185.6">REVISION:</text>
<text x="265.6" y="182.2">A</text>
<text x="19.9" y="189.6">1</text>
<text x="34.8" y="189.6">2</text>
<text x="49.8" y="189.6">3</text>
<text x="64.7" y="189.6">4</text>
<text x="79.6" y="189.6">5</text>
<text x="94.6" y="189.6">6</text>
<text x="109.5" y="189.6">7</text>
<text x="124.5" y="189.6">8</text>
<text x="139.4" y="189.6">9</text>
<text x="154" y="189.6">10</text>
<text x="169" y="189.6">11</text>
<text x="183.9" y="189.6">12</text>
<text x="198.9" y="189.6">13</text>
<text x="209.2" y="187.9">PAGE</text>
<text x="213.8" y="189.6">14</text>
<text x="221.9" y="187.9">OF</text>
<text x="228.7" y="189.6">15</text>
<text x="236.1" y="187.9">DRAWN BY:</text>
<text x="243.7" y="189.6">16</text>
<text x="258.6" y="189.6">17</text>
</g>
<g font-size=".8">
<text x="80.3" y="125.1" transform="rotate(90 80.3 125.1)">S</text>
<text x="84" y="122.1" transform="rotate(90 84 122.1)">G</text>
<text x="86.3" y="125.1" transform="rotate(90 86.3 125.1)">D</text>
<text x="85.5" y="130.4" transform="rotate(90 85.5 130.4)">S</text>
<text x="89.3" y="127.4" transform="rotate(90 89.3 127.4)">G</text>
<text x="91.5" y="130.4" transform="rotate(90 91.5 130.4)">D</text>
<text x="90.8" y="135.6" transform="rotate(90 90.8 135.6)">S</text>
<text x="94.5" y="132.6" transform="rotate(90 94.5 132.6)">G</text>
<text x="96.7" y="135.6" transform="rotate(90 96.7 135.6)">D</text>
<text x="99.7" y="137.8" transform="rotate(90 99.7 137.8)">G</text>
<text x="96" y="140.8" transform="rotate(90 96 140.8)">S</text>
<text x="102" y="140.8" transform="rotate(90 102 140.8)">D</text>
</g>
</svg>
